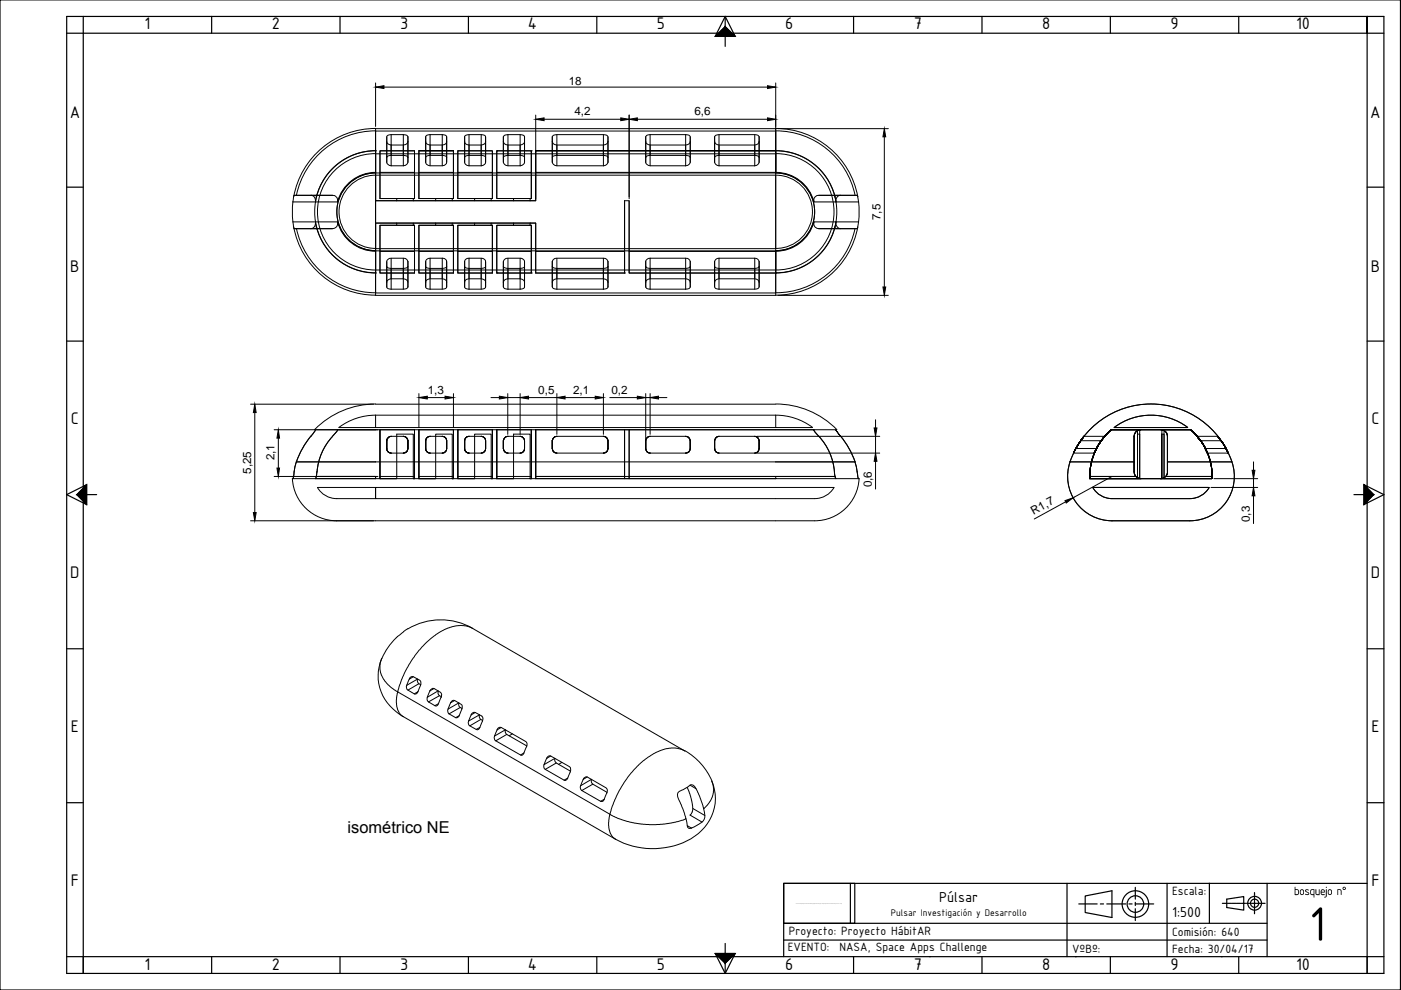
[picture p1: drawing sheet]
<svg xmlns="http://www.w3.org/2000/svg" width="297mm" height="210mm" viewBox="0 0 297 210" stroke-linecap="round" stroke-linejoin="round" font-family="sans-serif">
<path d="M17.7 7v195.8h272.2v-195.8M166.2 195.8h102.4M166.2 199.3h102.4" fill="none" stroke="#000" stroke-width=".25"/>
<g fill="none" stroke="#000" stroke-width=".25">
<path d="M14.1 3.5h279.3v202.9h-279.3zM17.7 3.5v3.5h-3.6M44.9 3.5v3.5M72.1 3.5v3.5M99.3 3.5v3.5M126.5 3.5v3.5M153.8 3.5l-2.2 4.2h4.3M153.8 3.5l2.1 4.2-2.1-2.1-2.2 2.1M153.8 3.5v3.5M153.8 7.7v2.1M181 3.5v3.5M208.2 3.5v3.5"/>
<path d="M235.4 3.5v3.5M262.6 3.5v3.5M289.9 7v-3.5v3.5M289.9 7h3.5M289.9 3.5v3.5M14.1 39.7h3.6M289.9 39.7h3.5M14.1 72.3h3.6M289.9 72.3h3.5M18.4 102.8v4.2l-4.3-2.1 4.3-2.1-2.1 2.1 2.1 2.1M18.4 104.9h2.1M287.1 104.9h2.1"/>
<path d="M289.2 102.8v4.2l4.2-2.1-4.2-2.1 2.1 2.1-2.1 2.1M14.1 137.6h3.6M289.9 137.6h3.5M14.1 170.2h3.6M289.9 170.2h3.5M14.1 202.8h3.6v3.6M44.9 202.8v3.6M72.1 202.8v3.6M99.3 202.8v3.6M126.5 202.8v3.6M151.6 202.2l2.2 2 2.1-2-2.1 4.2M153.8 200v2.2"/>
<path d="M153.8 202.8v3.6M155.9 202.2h-4.3l2.2 4.2M181 202.8v3.6M208.2 202.8v3.6M235.4 202.8v3.6M262.6 202.8v3.6M289.9 202.8v3.6v-3.6h3.5"/>
</g>
<path d="M17.7 7h272.2M180.3 187.3v8.5M226.2 187.3v15.5M247.4 187.3v15.5M256.4 187.3v8.4M268.6 187.3v15.5M289.9 187.3h-123.7v15.5" fill="none" stroke="#000" stroke-width=".25"/>
<g fill="#000" stroke="#000" stroke-width=".21">
<path d="M153.8 5.6l2.1 2.1h-2.1zM151.6 7.7h2.2v-2.1z"/>
<path d="M18.4 102.8v2.1h-2.1zM16.3 104.9l2.1 2.1v-2.1z"/>
<path d="M289.2 102.8v2.1h2.1zM289.2 104.9h2.1l-2.1 2.1z"/>
<path d="M153.8 202.2v2l2.1-2zM151.6 202.2h2.2v2z"/>
</g>
<!-- layer: 0 -->
<path d="M17.7 202.8v3.6M197.1 202.8h.1M228 202.8h.1M259 202.8h.1" fill="none" stroke="#000" stroke-width=".25"/>
<g fill="#000">
<path d="M276.7 188.7l.5-.2 .3 .1v.2h-.1a.24 .24 0 0 0-.3-.1 .24 .24 0 0 0-.2 .2l.7 .4-.1 .4-.3 .1a.23 .23 0 0 1-.3 0 .23 .23 0 0 1-.1-.3l.1 .1a.23 .23 0 0 0 .3 0 .23 .23 0 0 0 .1-.3l-.5-.2zM279 188.5l.1 .1v1h.5v-1h.2l-.1 1.2-.7-.1zM283.5 188.6l.9 .1v1.1l-.1-.9-.2-.2h-.4v1.1h-.2z"/>
<path d="M277.8 188.7l.3-.2 .6 .1v1.7h-.2v-.5l-.6-.1zM278 188.7v.8l.5 .1v-.9z"/>
<path d="M280.2 188.8v.3h.5l-.1-.4zM280.1 188.7l.4-.2 .3 .2 .1 .5h-.7v.4h.6v.2l-.7-.1-.1-.8z"/>
<path d="M281.1 188.1a.12 .12 0 0 1 .2 0 .12 .12 0 0 1-.2 0zM281.1 188.6h.2l-.1 1.5a.22 .22 0 0 1-.2 .2 .22 .22 0 0 1-.2-.2l.3-.1z"/>
<path d="M281.6 188.7l.3-.2 .4 .2 .1 .7-.2 .4-.6-.2zM281.8 188.7l-.1 .6a.28 .28 0 0 0 .3 .3 .28 .28 0 0 0 .2-.3v-.5z"/>
<path d="M284.8 188.4a.2 .2 0 0 0 .4 0 .2 .2 0 0 0-.4 0zM284.7 188.4a.35 .35 0 0 1 .6 0 .35 .35 0 0 1-.6 0z"/>
</g>
<!-- layer: Auxiliar 0.1 -->
<g fill="none" stroke="#000" stroke-width=".25">
<path d="M259.2 191.5h.8M260.1 190.6l3.6-.5v2.9l-3.6-.6zM260.1 191.5h.1M260.3 191.5h.7M261.1 191.5h.1M261.3 191.5h.7M262.1 191.5h.2M262.3 191.5h.7M263.1 191.5h.1M263.4 191.5h.6M264.2 191.5h.1M264.4 191.5h.6"/>
<path d="M265.2 191.5h.1M265.4 191.5h.7M266 189.2v.6M266 189.9v.1M266 190.1v.7M266 190.9v.2M266 191.1v.7M266 192h.1M266 192.2v.6M266 193v.1M266 193.2v.5M266.1 191.5h.2"/>
<path d="M266.4 191.5h.7M267.2 191.5h.1M267.4 191.5h.8"/>
<circle cx="266" cy="191.5" r="1.46"/>
<circle cx="266" cy="191.5" r=".87"/>
</g>
<!-- layer: formato -->
<path d="M0 0h296.9v209.9h-296.9z" fill="none" stroke="#000" stroke-width=".25"/>
<g fill="none" stroke="#000" stroke-width=".25">
<path d="M166.2 187.3h15v8.5h-15zM235.8 188.9l-5.7 1.1v3.5l5.7 1"/>
<circle cx="240.7" cy="191.7" r="2.82"/>
<circle cx="240.7" cy="191.7" r="1.76"/>
</g>
<!-- layer: Cables y piso -->
<path d="M235.8 188.9v5.6" fill="none" stroke="#000" stroke-width=".25"/>
<path d="M228.7 191.7h3.9M233.3 191.7h.7M234.7 191.7h4M239.4 191.7h.6M240.7 188.1v2.5M240.7 191.3v.7M240.7 192.7v2.5M240.7 191.7h3.9" fill="none" stroke="#000" stroke-width=".25"/>
<!-- layer: 0 -->
<g fill="none" stroke="#000" stroke-width=".21">
<path d="M79.6 27.8h84.9v34.3h-84.9zM79.6 36.5v6.1h34v-6.1h50.9a8.4 8.4 0 0 1 8.1 6.3M79.6 32h.1M79.6 37.1h84.9v15.6h-84.9zM79.6 36.7h84.9M79.6 32.6h84.9M79.7 27.2a17.7 17.7 0 0 0-17.4 14.5M79.7 32a12.9 12.9 0 0 0-13 12.9 12.9 12.9 0 0 0 13 12.9M79.7 36.5a8.4 8.4 0 0 0-8.1 6.3M79.7 31.9a13 13 0 0 0-12.6 9.8M79.7 36.7a8.2 8.2 0 0 0-8.3 8.2 8.2 8.2 0 0 0 8.3 8.2M79.7 27.7a17.2 17.2 0 0 0-16.8 13.7"/>
<path d="M79.7 32.6a12.3 12.3 0 0 0-12.4 12.3 12.3 12.3 0 0 0 12.4 12.3M79.7 37.1a7.8 7.8 0 0 0-7.8 7.8 7.8 7.8 0 0 0 7.8 7.8M80.6 36.5h7.3v5.6h-7.3zM80.6 36.5v-4.5h7.3v4.5M82 33.4a.82 .82 0 0 1 .9-.5h2.6a.84 .84 0 0 1 1 .5M82 29v5.4a.98 .98 0 0 0 .9 .8M82.9 28.5a.77 .77 0 0 0-.9 .5v1a.9 .9 0 0 0 .9 .7h2.6a.91 .91 0 0 0 1-.7M82.9 28.5h2.6M82.9 35.2h2.6M82.9 28.5v6.7M85.5 28.5a.79 .79 0 0 1 1 .5v5.4a.98 .98 0 0 1-1 .8M85.5 28.5v6.7"/>
<path d="M88.8 36.5h7.3v5.6h-7.3zM88.8 32h7.3zM88.8 32v10.1h3.6M90.3 30a.82 .82 0 0 0 .9 .7h2.6a.82 .82 0 0 0 .9-.7M90.3 33.2l.9-.3h2.6a.82 .82 0 0 1 .9 .5v1a.88 .88 0 0 1-.9 .8h-2.6a.88 .88 0 0 1-.9-.8zM91.2 28.5a.77 .77 0 0 0-.9 .5v5.4M91.2 28.5h2.6M91.2 28.5v6.7M93.8 28.5a.77 .77 0 0 1 .9 .5v5.4M93.8 28.5v6.7M96.1 32v10.1M97.1 36.5h7.3v5.6h-7.3z"/>
<path d="M97.1 36.5v-4.5h7.3v4.5M98.5 33.4a.82 .82 0 0 1 .9-.5h2.6a.82 .82 0 0 1 1 .5v1a.88 .88 0 0 1-1 .8M99.4 35.2h2.6M99.4 28.5v6.7M102 28.5h-2.6a.77 .77 0 0 0-.9 .5v5.4a.88 .88 0 0 0 .9 .8M102 28.5a.77 .77 0 0 1 1 .5v1a.82 .82 0 0 1-1 .7h-2.6a.82 .82 0 0 1-.9-.7M102 28.5v6.7M103 29v5.4M105.3 36.5h7.3v5.6h-7.3zM105.3 36.5v-4.5h7.3v4.5M105.3 32h.1M106.7 30a.91 .91 0 0 0 1 .7h2.6a.9 .9 0 0 0 .9-.7"/>
<path d="M106.7 34.4v-1a.94 .94 0 0 1 1-.5h2.6a.82 .82 0 0 1 .9 .5v1a.98 .98 0 0 1-.9 .8M106.7 34.4a.98 .98 0 0 0 1 .8h2.6M107.7 28.5a.79 .79 0 0 0-1 .5v5.4M107.7 28.5h2.6M107.7 28.5v6.7M110.3 28.5a.77 .77 0 0 1 .9 .5v5.4M110.3 28.5v6.7M112.6 32h.1M113.6 32h.1M113.6 32h50.9zM113.6 32v10.6h-4.7M117.1 30a.91 .91 0 0 0 1 .7h9.8a.91 .91 0 0 0 1-.7v-1a.79 .79 0 0 0-1-.5h-9.8a.79 .79 0 0 0-1 .5v5.4"/>
<path d="M117.1 34.4a.98 .98 0 0 0 1 .8h9.8M118.1 28.5v6.7M127.9 28.5v6.7M128.9 33.4a.84 .84 0 0 0-1-.5h-9.8a.84 .84 0 0 0-1 .5v1M128.9 29v5.4a.98 .98 0 0 1-1 .8M136.9 33.4a.82 .82 0 0 1 .9-.5h7.6a.84 .84 0 0 1 .9 .5M137.8 28.5a.77 .77 0 0 0-.9 .5v5.4a.98 .98 0 0 0 .9 .8h7.6M137.8 28.5h7.6M137.8 28.5v6.7M145.4 28.5a.79 .79 0 0 1 .9 .5v1a.91 .91 0 0 1-.9 .7h-7.6a.9 .9 0 0 1-.9-.7M145.4 28.5v6.7M146.3 29v5.4a.98 .98 0 0 1-.9 .8"/>
<path d="M151.5 30a.9 .9 0 0 0 .9 .7h7.6a.9 .9 0 0 0 1-.7M151.5 33.4a.82 .82 0 0 1 .9-.5h7.6a.82 .82 0 0 1 1 .5M152.4 35.2a.98 .98 0 0 1-.9-.8v-5.4a.77 .77 0 0 1 .9-.5h7.6a.77 .77 0 0 1 1 .5v5.4a.98 .98 0 0 1-1 .8M152.4 35.2h7.6M152.4 28.5v6.7M160 28.5v6.7M164.5 36.7v-9.4h-84.9v15.3h8M164.5 27.2a17.7 17.7 0 0 1 17.4 14.5M164.5 32a12.9 12.9 0 0 1 12.9 12.9 12.9 12.9 0 0 1-12.9 12.9M164.5 31.9a13 13 0 0 1 12.6 9.8M164.5 27.7a17.1 17.1 0 0 1 16.8 13.7h.5l.2 1.4h-9.4a1.04 1.04 0 0 1 1-1.4h8.1M164.5 36.7a8.2 8.2 0 0 1 8.2 8.2 8.2 8.2 0 0 1-8.2 8.2"/>
<path d="M164.5 32.6a12.3 12.3 0 0 1 12.3 12.3 12.3 12.3 0 0 1-12.3 12.3h-84.9M164.5 37.1a7.8 7.8 0 0 1 7.8 7.8 7.8 7.8 0 0 1-7.8 7.8M62.1 42.8l-.1 1.8 .1 2.4M62.3 48.1a17.7 17.7 0 0 0 17.4 14.5M62.3 41.4l8.6 .1 .6 .4 .1 .6-.1 .3h-9.4zM62.4 48.5l-.3-1.5h9.4l.1 .4-.1 .5-.6 .5-3.7 .1-.3-1.5a1.16 1.16 0 0 1-1 1.5M62.4 48.5h.4M62.4 41.4h.4M62.4 48.5h8.1M62.9 48.4a17.2 17.2 0 0 0 16.8 13.7M65.9 41.4a1.09 1.09 0 0 1 1 1.4l.3-1.4M67.1 48.1a13 13 0 0 0 12.6 9.8"/>
<path d="M71.6 47a8.4 8.4 0 0 0 8.1 6.3M79.6 57.9h.1M79.6 47.3h34v6h18.8M79.6 47.3v15.3h84.9M79.6 47.3h4.5M79.6 53.2h84.9M80.6 53.3h7.3v4.6h-7.3zM82 55.5v5.3a.77 .77 0 0 0 .9 .5M82 59.8a.9 .9 0 0 1 .9-.7h2.6a.91 .91 0 0 1 1 .7v1M82 55.2l.5-.4h3a.91 .91 0 0 1 1 .7v1a.84 .84 0 0 1-1 .4h-2.6a.82 .82 0 0 1-.9-.4zM82.9 54.8v6.5M84.1 47.3h8.3"/>
<path d="M84.1 42.1h-3.5v-10.1h7.3v10.1h-.3M84.1 47.8h-3.5v10.1h7.3M84.1 47.3v.5M85.5 54.8v6.5M86.5 55.5v5.3M87.6 42.6h21.3M87.6 42.1h-3.5v.5M87.6 47.3v.5h-3.5M87.6 47.8h.3h-7.3v5.5M87.6 42.1v.5M87.9 53.3v-5.5v10.1M88.8 53.3v4.6h7.3"/>
<path d="M88.8 53.3h7.3M90.3 55.5v5.3a.77 .77 0 0 0 .9 .5M90.3 59.8a.82 .82 0 0 1 .9-.7h2.6a.82 .82 0 0 1 .9 .7M90.3 55.5v1a.82 .82 0 0 0 .9 .4h2.6a.82 .82 0 0 0 .9-.4M91.2 54.8a.82 .82 0 0 0-.9 .7M91.2 54.8h2.6M91.2 54.8v6.5M92.4 47.3h16.5M92.4 47.8h-3.6v10.1h7.3M92.4 47.3v.5M93.8 54.8a.82 .82 0 0 1 .9 .7v5.3a.77 .77 0 0 1-.9 .5h-2.6M93.8 54.8v6.5"/>
<path d="M95.9 42.1h-3.5v.5M95.9 47.3v.5h-3.5M95.9 47.8h.2h-7.3v5.5M95.9 42.1h.2M95.9 42.1v.5M96.1 53.3v-5.5v10.1M96.1 53.3v4.6M97.1 53.3v4.6h7.3M97.1 53.3h7.3M98.5 59.8a.82 .82 0 0 1 .9-.7h2.6a.82 .82 0 0 1 1 .7M99.4 54.8a.82 .82 0 0 0-.9 .7v5.3a.77 .77 0 0 0 .9 .5M99.4 54.8h2.6a.82 .82 0 0 1 1 .7v1a.82 .82 0 0 1-1 .4h-2.6a.82 .82 0 0 1-.9-.4"/>
<path d="M99.4 54.8v6.5M100.6 42.1h-3.5v-10.1h7.3v10.1h-.3M100.6 47.8h-3.5v10.1h7.3M100.6 47.3v.5M102 54.8v6.5M103 55.5v5.3a.77 .77 0 0 1-1 .5h-2.6M104.1 42.1h-3.5v.5M104.1 47.3v.5h-3.5M104.1 47.8h.3h-7.3v5.5M104.1 42.1v.5M104.4 53.3v-5.5v10.1M104.4 53.3v4.6"/>
<path d="M105.3 53.3v-5.5h7.3v10.1M105.3 57.9h.1M105.3 53.3v4.6M105.3 57.9h7.3M105.3 53.3h7.3M106.7 55.5a.91 .91 0 0 1 1-.7h2.6a.9 .9 0 0 1 .9 .7v5.3a.77 .77 0 0 1-.9 .5M106.7 55.5v1a.94 .94 0 0 0 1 .4h2.6a.82 .82 0 0 0 .9-.4M106.7 55.5v5.3M107.7 54.8v6.5M108.9 42.1h-3.6v-10.1h7.3v10.1h-.2M108.9 47.8h-3.6v10.1h7.3v-10.1h-.2M108.9 47.3h4.7v10.6"/>
<path d="M108.9 47.3v.5M110.3 54.8v6.5M111.2 59.8a.9 .9 0 0 0-.9-.7h-2.6a.91 .91 0 0 0-1 .7v1a.79 .79 0 0 0 1 .5M112.4 42.1h-3.5v.5M112.4 47.3v.5h-3.5M112.4 42.1v.5M112.6 57.9h.1M113.6 57.9h18.8M117.1 56.5a.84 .84 0 0 0 1 .4h9.8a.84 .84 0 0 0 1-.4M118.1 54.8v6.5M127.9 54.8v6.5M128.9 59.8a.91 .91 0 0 0-1-.7h-9.8a.91 .91 0 0 0-1 .7v1a.79 .79 0 0 0 1 .5"/>
<path d="M132.4 57.9h.1M133.4 53.3h31.1v4.6h-31.1zM133.4 53.3v-10.7h-1v15.3M133.4 42.6v15.3h31.1M136.9 59.8a.9 .9 0 0 1 .9-.7h7.6a.91 .91 0 0 1 .9 .7M136.9 56.5a.82 .82 0 0 0 .9 .4h7.6a.84 .84 0 0 0 .9-.4M137.8 54.8a.9 .9 0 0 0-.9 .7v5.3a.77 .77 0 0 0 .9 .5M137.8 54.8h7.6a.91 .91 0 0 1 .9 .7v5.3a.79 .79 0 0 1-.9 .5M137.8 54.8v6.5M145.4 54.8v6.5M151.5 56.5a.82 .82 0 0 0 .9 .4h7.6a.82 .82 0 0 0 1-.4M151.8 59.4l.6-.3h7.6a.9 .9 0 0 1 1 .7v1a.77 .77 0 0 1-1 .5h-7.6a.77 .77 0 0 1-.9-.5v-1z"/>
<path d="M152.4 54.8a.9 .9 0 0 0-.9 .7v5.3M152.4 54.8h7.6M152.4 54.8v6.5M160 54.8a.9 .9 0 0 1 1 .7v5.3M160 54.8v6.5M164.5 57.9h.1M164.5 53.2v9.4M172.6 47a8.4 8.4 0 0 1-8.1 6.3M172.6 47h9.4l-.3 1.5h-3.5a1.16 1.16 0 0 1-1-1.5l-.3 1.5h-3.3l-.8-.4a1.05 1.05 0 0 1-.2-1.1zM173.6 48.5h8.1M176.9 41.4l.3 1.4a1.09 1.09 0 0 1 1-1.4M177.1 48.1a13 13 0 0 1-12.6 9.8"/>
<path d="M181.3 48.4a17.2 17.2 0 0 1-16.8 13.7M181.9 48.1a17.7 17.7 0 0 1-17.4 14.5M182 42.8l.2 1.8-.2 2.4M86.5 60.8a.79 .79 0 0 1-1 .5h-2.6M107.7 61.3h2.6M117.1 60.8v-5.3a.91 .91 0 0 1 1-.7h9.8a.91 .91 0 0 1 1 .7v5.3a.79 .79 0 0 1-1 .5M118.1 61.3h9.8M137.8 61.3h7.6M62.8 97.9l-.7 3.6h4.8M62.8 97.9l-.6 3.5-.2 .1M62.8 97.9h118.5l.4 2.1M65.9 92.5a17.8 17.8 0 0 0-3 5.4"/>
<path d="M66.7 91.1h12.9M66.9 91.1l-1 1.4M70.5 92.5a12.5 12.5 0 0 0-3.3 7.6M71.5 91.1v.3l-1 1.1M71.8 90.6h92.7M79.6 91.1h-8.1v.3l-1 1.1M79.6 91.1h53.8v10.4h-1M79.6 85.7h84.9M79.7 85.7a18.1 18.1 0 0 0-13 5.4M79.7 88a13 13 0 0 0-7.8 2.6M86.5 93.4a1.01 1.01 0 0 0-1-.9h-2.6a.94 .94 0 0 0-.9 .9v1.7a.94 .94 0 0 0 .9 1h2.6M86.5 93.4v1.7a.94 .94 0 0 1-1 1"/>
<path d="M87.9 91.1h-7.3v9.9h7.3v.5h-7.3v-10.4v10.4h3.5M87.9 91.1v10.4h-.3M87.9 91.1v10.4M88.8 91.1v10.4zM90.3 93.4v1.7a.94 .94 0 0 0 .9 1M91.2 96.1h2.6M93.8 92.5h-2.6a.94 .94 0 0 0-.9 .9M93.8 92.5a.89 .89 0 0 1 .9 .9M93.8 92.5a.89 .89 0 0 1 .9 .9v1.7M94.7 95.1a.94 .94 0 0 1-.9 1M94.7 93.4v1.7a.94 .94 0 0 1-.9 1M94.7 93.4v1.7"/>
<path d="M96.1 91.1v10.4M97.1 91.1v10.4h3.5M98.5 93.4v1.7a.94 .94 0 0 0 .9 1 .94 .94 0 0 1-.9-1M98.5 95.1a.94 .94 0 0 0 .9 1M98.5 93.4v1.7a.94 .94 0 0 0 .9 1M98.5 93.4v1.7M99.4 92.5a.89 .89 0 0 0-.9 .9v1.7M99.4 92.5a.89 .89 0 0 0-.9 .9M99.4 92.5h2.6M102 92.5a.94 .94 0 0 1 1 .9v1.7M102 92.5a.94 .94 0 0 1 1 .9v1.7a.94 .94 0 0 1-1 1 .94 .94 0 0 0 1-1M103 95.1a.94 .94 0 0 1-1 1h-2.6"/>
<path d="M105.3 91.1v10.4h7.3h-.2M106.7 95.1a.94 .94 0 0 0 1 1M106.7 95.1a1.01 1.01 0 0 0 1 1M107.7 92.5h2.6a.94 .94 0 0 1 .9 .9M107.7 92.5a.94 .94 0 0 0-1 .9v1.7M107.7 96.1h2.6M111.2 93.4v1.7a.94 .94 0 0 1-.9 1M111.2 93.4a1.02 1.02 0 0 0-.9-.9 .94 .94 0 0 1 .9 .9v1.7a.94 .94 0 0 1-.9 1M113.6 91.1h59M113.6 91.1v10.4h-1.2M113.6 91.1v10.4h18.8M117.1 95.1a.94 .94 0 0 0 1 1h9.8"/>
<path d="M117.1 95.1a.94 .94 0 0 0 1 1M127.9 92.5a.94 .94 0 0 1 1 .9v1.7M127.9 92.5a.94 .94 0 0 1 1 .9v1.7a.94 .94 0 0 1-1 1M127.9 92.5a.94 .94 0 0 1 1 .9M128.9 95.1a.94 .94 0 0 1-1 1M128.9 93.4a1.01 1.01 0 0 0-1-.9h-9.8a.94 .94 0 0 0-1 .9v1.7M128.9 93.4v1.7M132.4 91.1v10.4M136.9 93.4v1.7a.94 .94 0 0 0 .9 1M136.9 93.4a1.02 1.02 0 0 1 .9-.9h7.6a.94 .94 0 0 1 .9 .9M136.9 93.4a1.02 1.02 0 0 1 .9-.9 .94 .94 0 0 0-.9 .9v1.7a.94 .94 0 0 0 .9 1M137.8 96.1h7.6"/>
<path d="M146.3 93.4v1.7a.94 .94 0 0 1-.9 1M151.5 93.4a1.02 1.02 0 0 1 .9-.9h7.6a.94 .94 0 0 1 1 .9M151.5 93.4v1.7M152.4 92.5a.94 .94 0 0 0-.9 .9v1.7M152.4 92.5a.94 .94 0 0 0-.9 .9v1.7a.94 .94 0 0 0 .9 1 .94 .94 0 0 1-.9-1M152.4 92.5a.94 .94 0 0 0-.9 .9M160 92.5a.94 .94 0 0 1 1 .9v1.7a.94 .94 0 0 1-1 1 .94 .94 0 0 0 1-1M160 92.5a.94 .94 0 0 1 1 .9M160 92.5a.94 .94 0 0 1 1 .9v1.7M161 93.4v1.7a.94 .94 0 0 1-1 1h-7.6a.94 .94 0 0 1-.9-1M161 93.4v1.7M164.5 88a13 13 0 0 1 7.8 2.6h-7.8z"/>
<path d="M164.5 97.9h16.8l.4 2.1M164.5 88h-84.9v2.6M164.5 85.7a18.1 18.1 0 0 1 12.9 5.4M172.6 91.1l.2 .5 .8 .9-.8-.9-.2-.5h-39.2v9.9h31.1M172.6 91.1h4.8M173.6 92.5a13.1 13.1 0 0 1 3.4 8.5M177.2 91.2l1 1.3zM178.2 92.5a17.8 17.8 0 0 1 3.1 5.4M226.8 97.9h13.7v2.1a1.45 1.45 0 0 0 1.4 1.5M226.9 97.9a9.4 9.4 0 0 0 8.9 12.5h16.5M226.9 97.9a18.1 18.1 0 0 1 17.1-12.2 18.1 18.1 0 0 1 17.2 12.2M228.1 95.1l-.5 1h4.4l.5-1"/>
<path d="M228.1 95.1l-.5 1zM228.1 95.1h4.4M229.1 93.4h4.4M229.1 93.4l-1 1.7M229.8 92.5l-.7 .9zM229.8 92.5l-.7 .9M229.8 92.5h4.4l-.7 .9M232.5 95.1l-.5 1zM233.5 93.5l-1 1.6M234.1 92.6l.1-.1-.7 .9zM235.6 91.1h6.3l-.9 .3-.5 .6v.5v7.5v.6l.3 .4h-9.8h9.8l.5 .4 .6 .1M235.6 91.1h6.3l-.9 .3-.5 .6v.5"/>
<path d="M235.6 91.1h10.7v10.4v-9.5h.5v9.5h-15.7h10.5v-9.5h-.4v9.5h.4v-10.4zM235.6 91.1h5.6v10.4h-10.1M235.7 91.1a12.9 12.9 0 0 0-4.6 10.4M240.5 92.5v7.5M241.9 91.1h10.4h-5.5v10.4h10.1h-25.8M241.9 91.1a1.37 1.37 0 0 0-1.4 1.4M241.9 91.1h4.2M246.1 91.1h6.2h-6M246.1 91.1l.6 .1 .5 .4 .3 .9M246.1 91.1a1.37 1.37 0 0 1 1.4 1.4v5.4h13.7h-13.7v-5.4M246.1 91.1a1.37 1.37 0 0 1 1.4 1.4M247.5 92.5v7.5"/>
<path d="M251.8 90.6a13 13 0 0 0-15.6 0h15.6M252.4 91.1a12.9 12.9 0 0 1 4.6 10.4M253.8 92.5h4.4l.7 .9M253.8 92.5l.8 .9zM253.8 92.5l.8 .9h4.3M254.6 93.5l1 1.6M255.5 95.1l.5 1zM256 96.1h4.4M258.2 92.5l.7 .9zM258.9 93.4l1 1.7M259.9 95.1l.5 1M259.9 95.1l.5 1z"/>
<path d="M259.9 95.1h-4.4l.5 1M261.2 97.9a9.4 9.4 0 0 1-8.9 12.5M62 101.5a9.4 9.4 0 0 0 9.4 8.9h101.3a9.4 9.4 0 0 0 9.4-8.9M66.9 101.5h12.7M67.1 101l-.2 .5h12.7v-.5M67.1 101h12.5M67.2 100l-.1 1M67.3 103.4l12.3-.1v2.4h-8.2a4.7 4.7 0 0 1-4.1-2.3zM79.6 103.3l97.2 .1a4.7 4.7 0 0 1-4.1 2.3h-93.1zM79.6 101h-12.5l-.2 .5M79.6 101.5h4.5v-9.5h3.5v9.5h4.8v-9.5h3.5v9.5M79.6 101v.5"/>
<path d="M88.8 101h7.3M92.4 101.5h-3.6h7.3v-10.4v10.4h-.2M95.9 101.5h4.7v-9.5h3.5v9.5h4.8v-9.5h3.5v9.5M97.1 101v-9.9h7.3v10.4M97.1 101h7.3v.5h-7.3zM105.3 101h7.3v.5v-10.4v10.4M113.6 101h18.8M133.4 101v.5h31.1M164.5 101h12.5l.2 .5h-12.7zM164.5 101h-50.9v.5h50.9M164.5 101h12.5M177 101l.2 .5h5"/>
<path d="M181.7 100l.3 1.5M231.6 103.3h24.7M231.7 103.4a4.7 4.7 0 0 0 4.1 2.3h16.5M240.5 100a1.44 1.44 0 0 0 1.4 1.5h-10.8M240.5 100a1.45 1.45 0 0 0 1.4 1.5M247.2 101h9.8M247.5 100a1.45 1.45 0 0 1-1.4 1.5l1.1-.5M247.5 100l-.3 1M256.4 103.4a4.7 4.7 0 0 1-4.1 2.3M80.9 139.6a9.7 9.7 0 0 0 4.6 12.3M80.9 139.6l-.3 1.3v1.1l.3 1.1 .4 .9 1 1.2 2 1.5M84.3 135a13.6 13.6 0 0 0-3.3 4.6"/>
<path d="M85.5 134l-1.3 1M86.5 133.3l-1 .6M100.3 133.2a13.6 13.6 0 0 0-13.8 .1M84.3 146.7l.5-1.5 .9-2.4 1.8-3.1 2-2.6 1.7-1.6 1.4-1.1a7.5 7.5 0 0 1 7.3-1.3l45.3 26.1a6.9 6.9 0 0 0-7 .8l-2.7 2.1-2.4 2.6-1.4 2.1-1 2-.9 2.1-.5 1.7M84.3 146.7l-.3 1.7 .1 1.4 .5 1.3 .4 .6 .5 .2M84.3 146.7l45 25.9M85.5 151.9l45 26M86.2 145.3a.87 .87 0 0 0 .3 1l1.3 .8a.58 .58 0 0 0 .8-.4M86.8 143.9l-.6 1.4M87.6 143.5l-.8 .5a.65 .65 0 0 1 .8-.5l1.6 1v.5l-.6 1.7M88.6 146.7l-.8 .4M88.8 145a.89 .89 0 0 1-.3-1l-2.3 1.3"/>
<path d="M89.2 145.2l-.4-.2-2.3 1.3M90.6 147.8a.79 .79 0 0 0 .2 1M90.8 148.8l1.4 .8a.53 .53 0 0 0 .8-.4l-.8 .4M91.1 146.5a.82 .82 0 0 1 .9-.5l1.4 .8a.86 .86 0 0 1 .1 1.1M91.1 146.5l-.5 1.3M92 146l-.9 .5M92.9 146.5l-2.3 1.3M92.9 146.5a.79 .79 0 0 0 .3 1M93.5 147.8l-.5 1.3M93.6 147.7l-.4-.2-2.4 1.3M95 150.3a.9 .9 0 0 0 .2 1.1M95.2 151.4l1.4 .8a.64 .64 0 0 0 .8-.5l-.8 .5"/>
<path d="M95.5 149l-.5 1.3M96.4 148.5l-.9 .5a.71 .71 0 0 1 .9-.5l1.3 .8a1.34 1.34 0 0 1-.1 1.7l-.2 .7M97.6 150a.89 .89 0 0 1-.3-1l-2.3 1.3M98 150.2l-.4-.2-2.4 1.4M99.9 151.5l-.5 1.3M100.8 151.1l-.9 .5a.69 .69 0 0 1 .9-.5l1.4 .7a1.49 1.49 0 0 1-.2 1.8l-.3 .6M101.7 154.2l-.7 .5M101.9 152.5a.89 .89 0 0 1-.3-.9l-2.2 1.3a.87 .87 0 0 0 .2 1l1.4 .8a.53 .53 0 0 0 .7-.5M102.3 152.8l-.4-.3-2.3 1.4M104.9 156.1a.87 .87 0 0 0 .2 1M105.1 157.1l5.3 3a.51 .51 0 0 0 .7-.4l-.7 .4M105.1 157.1l2.3-1.4 4.3 2.5"/>
<path d="M105.4 154.7a.65 .65 0 0 1 .9-.5l5.2 3a.89 .89 0 0 1 .1 1.1M105.4 154.7l-.5 1.3M106.3 154.2l-.9 .5M107.4 155.7a.89 .89 0 0 1-.3-1l-2.2 1.4M108.6 155.6l-.7 .4M111.6 158.3l-.5 1.3M145.3 159.2a13.6 13.6 0 0 1 5.6 6.4M115.6 163.1l4 2.3a.56 .56 0 0 0 .8-.4M115.6 163.1l2.3-1.3 3 1.7M115.9 160.8l-.5 1.3M116.8 160.3l-.9 .5a.65 .65 0 0 1 .9-.5l4.1 2.5 .1 .6-.6 1.6M117.9 161.8a.89 .89 0 0 1-.3-1l-2.2 1.3a.83 .83 0 0 0 .2 1"/>
<path d="M119.1 161.6l-.7 .5M120.4 165l-.8 .4M123.4 167.6l3.9 2.3a.53 .53 0 0 0 .8-.4l-.8 .4M123.4 167.6l2.3-1.3 3 1.7M123.7 165.2a.81 .81 0 0 1 .8-.5l4 2.4a.86 .86 0 0 1 .2 1.1M123.7 165.2l-.6 1.4M124.5 164.7l-.8 .5M125.4 165.2l-2.3 1.4a.87 .87 0 0 0 .3 1M125.4 165.3a.89 .89 0 0 0 .3 1M128.7 168.1l-.6 1.3M129.3 172.6l-.3 1.7 .1 1.4 .5 1.4 .9 .8M145.5 173.6l.3 1.8 .2 .2h.6"/>
<path d="M145.7 166.9l.7 1.9 .5 2.6 2.5 1.5M145.7 175.1l.9 .5M146.3 166.5l1.3 .7M146.9 171.4a1.83 1.83 0 0 1-.6 1.4l2.5 1.5M149.2 171.5l1.2-1.3 .8-1.7 .1-1.4-.4-1.5a9.8 9.8 0 0 1-5.3 12.7 16.6 16.6 0 0 1-15.1-.4M149.2 171.5l-.9-2.7-.6-1.2a1.34 1.34 0 0 0-1.4-1.1l-1.9 1.1a1.12 1.12 0 0 0-.5 1.9l1.4 3.5a.46 .46 0 0 1 .1 .6 .46 .46 0 0 1-.5 .2l-1.8 .5-2.2 .4-1.8 .2-2.7-.1-3.4-.6-2.1-.7-1.6-.9M149.2 171.5a2.89 2.89 0 0 1-.1 2.5l-.9 .8-1.6 .8"/>
</g>
<!-- layer: Cotas -->
<g fill="none" stroke="#000" stroke-width=".21">
<path d="M79.6 17.6v9.2M81.4 18.5h81.3M164.5 17.6v19.1M113.6 24.4v17.7M115.4 25.3h16.2M133.4 24.4v17.7M135.1 25.3h27.6M164.9 27.3h23.4M187.5 29v31.8M164.9 62.6h23.4M53.1 85.7h26.1M54 87.5v21.2"/>
<path d="M58.1 91.1h22M59 92.9v6.3M88.8 83.5v7.1M90.6 84.3h3.8M96.1 83.5v7.1M104.1 84.3h1.8M107.7 84.3h2.6M107.7 83.5v8.6M110.3 83.5v8.6M112.1 84.3h5.8M118.1 83.5v8.6M119.8 84.3h6.4"/>
<path d="M127.9 83.5v8.6M129.3 84.3h5.8M136.9 84.3h.9M136.9 83.5v9.5M137.8 83.5v8.6M139.6 84.3h1.8M160.4 92.5h26.1M160.4 96.1h26.1M185.6 89v1.7M185.6 92.5v3.6M185.6 97.8v5.9M265.8 97.9v1.8"/>
<path d="M53.1 110.4h26.1M58.1 101h22M225.9 106.4l-6.6 3.6M235.8 101l-8.3 4.6M256.8 103.3h9.9M257.4 101.5h9.3M265.8 101.5v1.8M265.8 105.1v5.9"/>
</g>
<g fill="#000" stroke="#000" stroke-width=".21">
<path d="M79.6 18.5l1.8-.3v.6zM162.7 18.2l1.8 .3-1.8 .3zM113.6 25.3l1.8-.3v.6zM131.6 25l1.8 .3-1.8 .3zM133.4 25.3l1.7-.3v.6zM162.7 25l1.8 .3-1.8 .3zM187.5 27.3l.3 1.7h-.6zM187.2 60.8h.6l-.3 1.8zM54 85.7l.3 1.8h-.6zM59 91.1l.3 1.8h-.6zM58.7 99.2h.6l-.3 1.8zM88.8 84.3l1.8-.3v.6z"/>
<path d="M94.4 84l1.7 .3-1.7 .3zM105.9 84l1.8 .3-1.8 .3zM110.3 84.3l1.8-.3v.6zM118.1 84.3l1.7-.3v.6zM126.2 84l1.7 .3-1.7 .3zM135.1 84l1.8 .3-1.8 .3zM137.8 84.3l1.8-.3v.6zM185.3 90.7h.6l-.3 1.8zM185.6 96.1l.3 1.7h-.6zM265.5 99.7h.6l-.3 1.8zM53.7 108.7h.6l-.3 1.7zM225.8 106.1l1.7-.5-1.4 1.1z"/>
<path d="M265.8 103.3l.3 1.8h-.6z"/>
</g>
<text font-size="11" x="277.5" y="199.4">1</text>
<g font-size="3.8">
<text x="30.6" y="6.2">1</text>
<text x="57.6" y="6.2">2</text>
<text x="84.8" y="6.2">3</text>
<text x="111.9" y="6.2">4</text>
<text x="139.3" y="6.2">5</text>
<text x="166.5" y="6.2">6</text>
<text x="193.7" y="6.2">7</text>
<text x="220.9" y="6.2">8</text>
<text x="248.2" y="6.2">9</text>
<text x="274.8" y="6.2">10</text>
<text x="14.8" y="25">A</text>
<text x="290.5" y="25">A</text>
<text x="14.9" y="57.6">B</text>
<text x="290.7" y="57.6">B</text>
<text x="15" y="89.8">C</text>
<text x="290.8" y="89.8">C</text>
<text x="14.9" y="122.5">D</text>
<text x="290.7" y="122.5">D</text>
<text x="15" y="155.1">E</text>
<text x="290.8" y="155.1">E</text>
<text x="15" y="187.8">F</text>
<text x="290.8" y="187.8">F</text>
<text x="30.6" y="205.6">1</text>
<text x="57.6" y="205.6">2</text>
<text x="84.8" y="205.6">3</text>
<text x="111.9" y="205.6">4</text>
<text x="139.3" y="205.6">5</text>
<text x="166.5" y="205.6">6</text>
<text x="193.7" y="205.6">7</text>
<text x="220.9" y="205.6">8</text>
<text x="248.2" y="205.6">9</text>
<text x="274.8" y="205.6">10</text>
</g>
<text font-size="3.5" x="73.7" y="176.6">isométrico NE</text>
<g font-size="3.3">
<text x="199.1" y="191.3">Púlsar</text>
<text x="248.5" y="194.5">1:500</text>
</g>
<g font-size="2.7">
<text x="248.5" y="189.8">Escala:</text>
<text x="274.7" y="189.8">o n°</text>
<text x="167" y="201.7">EVENTO:</text>
<text x="167.2" y="198.3">Proyecto: Proyecto HábitAR</text>
<text x="178" y="201.7">NASA, Space Apps Challenge</text>
<text x="227.3" y="202">VºBº:</text>
<text x="248.5" y="198.5">Comisión: 640</text>
<text x="248.5" y="202">Fecha: 30/04/17</text>
</g>
<g font-size="2.5">
<text x="120.6" y="18">18</text>
<text x="121.8" y="24.5">4,2</text>
<text x="147.2" y="24.5">6,6</text>
<text x="186.7" y="46.7" transform="rotate(-90 186.7 46.7)">7,5</text>
<text x="90.7" y="83.5">1,3</text>
<text x="114.1" y="83.5">0,5</text>
<text x="121.5" y="83.5">2,1</text>
<text x="129.6" y="83.5">0,2</text>
<text x="53.3" y="100.5" transform="rotate(-90 53.3 100.5)">5,25</text>
<text x="58.2" y="97.6" transform="rotate(-90 58.2 97.6)">2,1</text>
<text x="184.8" y="103.3" transform="rotate(-90 184.8 103.3)">0,6</text>
<text x="219.1" y="109.2" transform="rotate(-29 219.1 109.2)">R1,7</text>
<text x="265" y="110.7" transform="rotate(-90 265 110.7)">0,3</text>
</g>
<text font-size="2.2" x="188.8" y="194.2">Pulsar Investigación y Desarrollo</text>
</svg>
